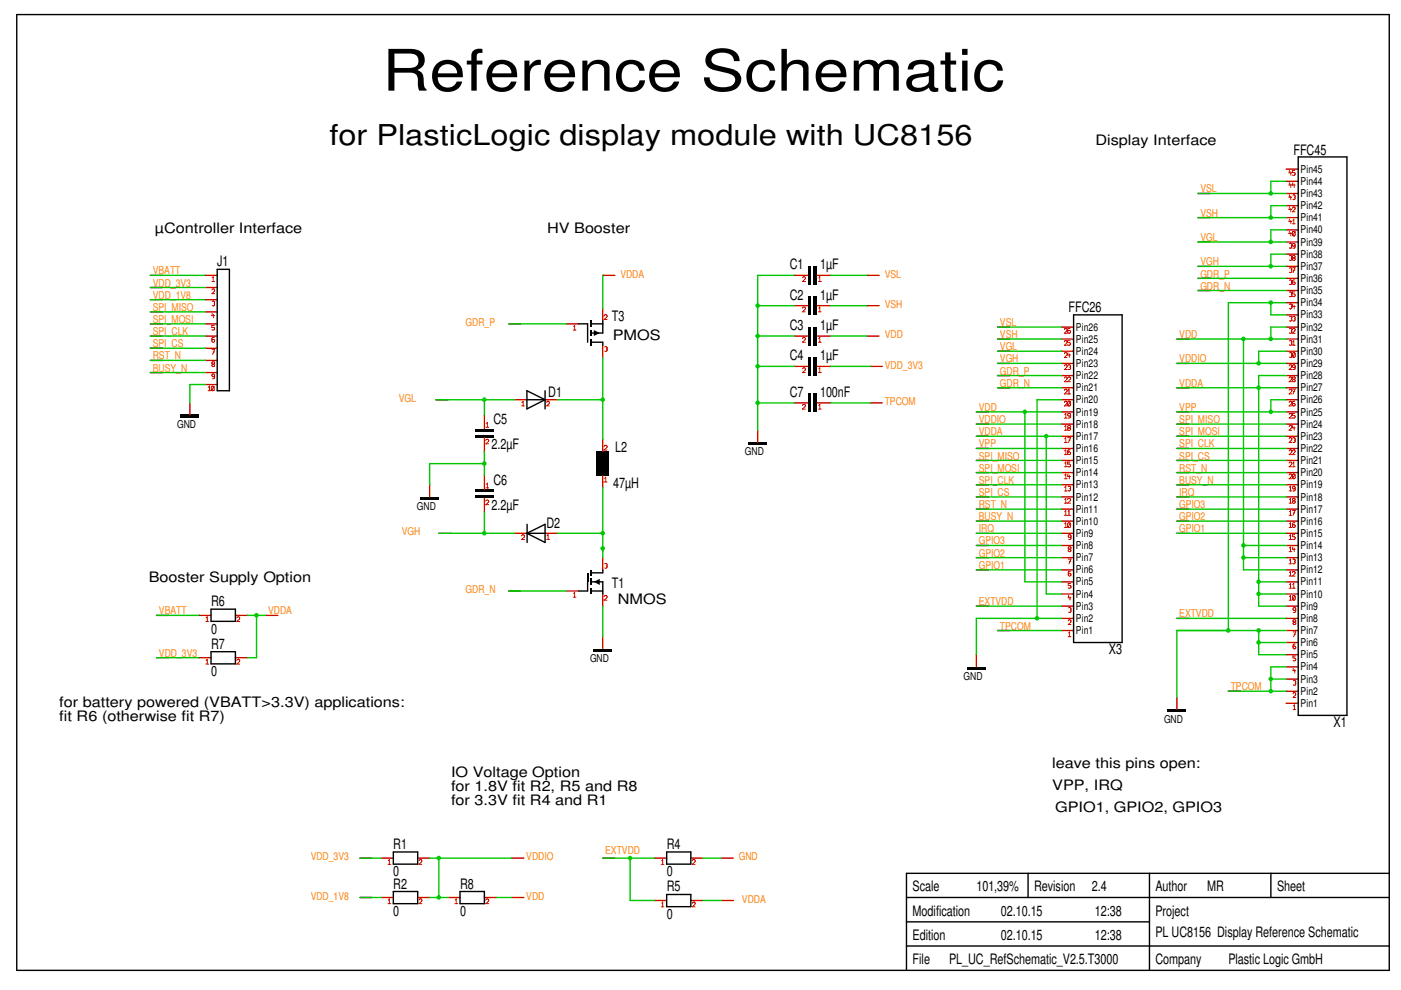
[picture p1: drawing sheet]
<svg xmlns="http://www.w3.org/2000/svg" width="297mm" height="210mm" viewBox="0 0 297 210" stroke-linecap="round" stroke-linejoin="round" font-family="sans-serif">
<path d="M275.2 33.3h10.4v118.4h-10.4zM127.8 68.7v1.9M227.6 66.8h10.3v69.4h-10.3z" fill="none" stroke="#000001" stroke-width=".3"/>
<g fill="none" stroke="#c80000" stroke-width=".3">
<path d="M272.7 35.9h2.5M272.7 38.4h2.5M272.7 41h2.5M272.7 43.6h2.5M272.7 46.1h2.5M272.7 48.7h2.5M272.7 51.3h2.5M272.7 53.9h2.5M272.7 56.5h2.5M272.7 59h2.5M225 69.3h2.6M225 71.9h2.6"/>
<path d="M225 74.5h2.6M225 77h2.6M225 79.6h2.6M272.7 69.3h2.5M272.7 71.9h2.5M272.7 74.5h2.5M272.7 77h2.5M272.7 79.6h2.5M272.7 61.6h2.5M272.7 64.2h2.5M272.7 66.8h2.5M184.5 85.4h2.6"/>
<path d="M225 82.2h2.6M225 84.8h2.6M225 87.3h2.6M225 89.9h2.6M225 92.5h2.6M225 95.1h2.6M225 97.6h2.6M272.7 82.2h2.5M272.7 84.8h2.5M272.7 87.3h2.5M272.7 89.9h2.5M272.7 92.5h2.5"/>
<path d="M272.7 95.1h2.5M272.7 97.6h2.5M225 100.2h2.6M225 102.8h2.6M225 105.4h2.6M225 107.9h2.6M225 110.5h2.6M225 113.1h2.6M225 115.7h2.6M225 118.2h2.6M272.7 100.2h2.5M272.7 102.8h2.5"/>
<path d="M272.7 105.4h2.5M272.7 107.9h2.5M272.7 110.5h2.5M272.7 113.1h2.5M272.7 115.7h2.5M272.7 118.2h2.5M225 120.8h2.6M225 123.4h2.6M225 125.9h2.6M225 128.5h2.6M225 131.1h2.6M225 133.7h2.6"/>
<path d="M272.7 120.8h2.5M272.7 123.4h2.5M272.7 125.9h2.5M272.7 128.5h2.5M272.7 131.1h2.5M272.7 133.7h2.5M272.7 136.2h2.5M272.7 138.8h2.5M272.7 141.4h2.5M272.7 144h2.5M272.7 146.6h2.5M272.7 149.1h2.5"/>
</g>
<g fill="none" stroke="#c80000" stroke-width=".21">
<path d="M273.4 36.2l-.1 .5h.6M273.4 38.7l-.1 .5h.6M273.7 36.4v.8M273.7 39v.8M274.1 38.7l-.1 .5h.6M274.4 39v.8M274.5 36.2h-.5v.4h.4l.2 .2-.2 .4-.4-.1M273.4 41.3l-.1 .5h.6M273.4 43.9l-.1 .5h.6M273.4 46.5l-.1 .5h.6M273.4 49l-.1 .5h.6M273.4 51.7h.5v.4"/>
<path d="M273.4 54.3h.5v.4M273.4 56.9h.5v.4M273.4 59.4h.5v.5M273.7 41.6v.7M273.7 44.2v.7M273.7 46.7v.8M273.7 49.3v.7M273.8 52.1h.1M273.8 54.7h.1M273.8 57.3h.1M273.8 59.9h.1M273.9 52.1v.4h-.5"/>
<path d="M273.9 54.7v.4h-.5M273.9 57.3v.4h-.5M273.9 59.9v.1M274 44.2l.2-.3 .3 .1v.4l-.5 .5h.6M274 47.5h.6M274 56.8h.6l-.5 1M274.1 41.4h.4v.4M274.1 46.7l.2-.2v1M274.1 54.2h.4l.1 .3-.6 .4v.1l.1 .2h.4l.1-.3-.6-.4zM274.2 57.3h.3M274.5 41.8h.1M274.5 41.8v.4h-.4"/>
<path d="M274.5 49.1v.9h-.4M274.5 49.1h-.4v.9M274.5 59.4h-.4l-.1 .7M274.5 49.1l-.4 .9M274.6 51.9l-.4 .3-.2-.3 .1-.2 .3-.1 .2 .3-.1 .6-.4 .1M225.7 69.9l.2-.3 .3 .1v.4l-.5 .6h.6M225.7 72.5l.2-.3 .3 .1v.4l-.5 .5h.6M225.7 75l.2-.2h.3v.5l-.5 .5h.6M225.7 77.6l.2-.3 .3 .1v.5l-.5 .5h.6M226.4 77.4a.32 .32 0 0 1 .4 0 .32 .32 0 0 1 .2 .3l-.1 .2M226.4 74.8v.5h.6M226.7 75v.8"/>
<path d="M226.8 77.9h.1M226.9 69.6l-.5 .1v.7a.32 .32 0 0 0 .3 .3 .32 .32 0 0 0 .3-.4 .32 .32 0 0 0-.3-.2 .32 .32 0 0 0-.3 .2M226.9 72.2h-.5v.4l.5 .1 .1 .3a.41 .41 0 0 1-.6 .1M226.9 77.9l.1 .2a.33 .33 0 0 1-.6 .2M273.3 77.6l.2-.3 .4 .1v.5l-.6 .5h.6M273.4 69.7h.5v.4M273.4 72.3h.5v.4M273.4 74.8h.5v.5M273.4 62h.5v.4M273.4 64.6h.5v.4M273.4 67.1h.5v.5M273.8 75.3h.1"/>
<path d="M273.8 62.4h.1M273.8 65h.1M273.8 67.6h.1M273.8 70.1h.1M273.8 72.7h.1M273.9 70.1v.5h-.5M273.9 72.7v.4h-.5M273.9 75.3v.4h-.5M273.9 62.4v.4h-.5M273.9 65v.4h-.5M273.9 67.6v.4h-.5M273.9 60v.1"/>
<path d="M273.9 60.1l-.2 .2-.3-.1M274 69.9l.2-.3 .3 .1v.4l-.5 .6h.6M274 73.2h.6M274 60.1l.2 .2 .4-.2M274 60l.2-.2 .4 .2M274.1 67.1h.4v.5M274.1 72.5l.2-.3v1M274.1 64.5l-.1 .5h.6M274.1 79.9h.4l.1 .4-.6 .3v.2l.1 .1h.4l.1-.3-.6-.3zM274.4 64.7v.8M274.5 67.6h.1M274.5 74.8v.9h-.4"/>
<path d="M274.5 74.8h-.4v.9M274.5 61.9h-.5v.4h.4l.2 .3-.2 .3-.4-.1M274.5 67.6v.4h-.4M274.5 74.8l-.4 .9M274.6 77.7l-.4 .2-.2-.2 .1-.3 .3-.1 .2 .3-.1 .7-.4 .1M274.6 60v.1M225.7 80.2l.2-.3 .3 .1v.4l-.5 .5h.6M225.7 82.8l.2-.3 .3 .1v.4l-.5 .5h.6M225.7 85.3l.2-.2 .3 .1v.4l-.5 .5h.6M225.7 88.6h.6M225.7 91.2h.6M225.7 93.8h.6"/>
<path d="M225.7 96.4h.6M225.7 99h.6M225.7 87.9l.3-.3v1M225.7 90.5l.3-.3v1M225.7 93l.3-.2v1M225.7 95.6l.3-.2v1M225.7 98.2l.3-.2v1M226.4 80.2a.32 .32 0 0 1 .3-.3 .32 .32 0 0 1 .3 .4l-.6 .6h.6M226.4 83.5h.6M226.4 92.8h.6l-.5 1M226.4 82.8l.2-.3v1M226.5 90.2h.3l.2 .4-.6 .3v.2l.4 .1 .2-.3-.6-.3z"/>
<path d="M226.6 93.3h.3M226.9 85.2a.33 .33 0 0 0-.5 .1v.7M226.9 95.4l-.5 .1v.6a.32 .32 0 0 0 .3 .3 .32 .32 0 0 0 .3-.3 .32 .32 0 0 0-.3-.3 .32 .32 0 0 0-.3 .3M226.9 98h-.5v.4l.5 .1 .1 .2a.39 .39 0 0 1-.6 .2M226.9 85.2v.8h-.5M226.9 85.2l-.5 .8M227 88a.32 .32 0 0 1-.4 .2 .32 .32 0 0 1-.2-.3 .32 .32 0 0 1 .3-.3 .32 .32 0 0 1 .3 .3l-.1 .7h-.5M273.3 80.2l.2-.3 .4 .1v.4l-.6 .5h.6M273.3 82.8l.2-.3 .4 .1v.4l-.6 .5h.6M273.3 85.3l.2-.2 .4 .1v.4l-.6 .5h.6M273.3 87.9l.2-.3 .4 .1v.4l-.6 .5h.6M273.3 90.5l.2-.3 .4 .1v.4l-.6 .5h.6"/>
<path d="M273.3 93l.2-.2 .4 .1v.4l-.6 .5h.6M273.3 95.6l.2-.2 .4 .1v.4l-.6 .5h.6M273.3 98.2l.2-.2h.4v.5l-.6 .5h.6M274 82.5h.6l-.5 1M274 95.6l.2-.2 .3 .1v.4l-.5 .5h.6M274 99h.6M274.1 92.9h.4v.4M274.1 98.2l.2-.2v1M274.1 90.2l-.1 .5h.6M274.2 83h.3M274.4 90.5v.7M274.5 93.3h.1"/>
<path d="M274.5 85.1h-.3l-.2 .2 .1 .7h.4l.1-.2-.2-.3-.4 .3M274.5 87.6h-.5v.5h.4l.2 .2-.2 .3h-.4M274.5 93.3v.4h-.4M225.7 101.5h.6M225.7 104.1h.6M225.7 106.7h.6M225.7 109.3h.6M225.7 111.8h.6M225.7 100.8l.3-.3v1M225.7 103.3l.3-.2v1M225.7 105.9l.3-.2v1M225.7 108.5l.3-.3v1.1"/>
<path d="M225.7 111.1l.3-.3v1M226.4 105.9a.32 .32 0 0 1 .3-.2 .32 .32 0 0 1 .3 .3l-.6 .7h.6M226.4 109.3h.6M226.4 103.2a.32 .32 0 0 1 .4-.1 .32 .32 0 0 1 .2 .3l-.1 .2M226.4 108.5l.2-.3v1.1M226.4 100.5v.5h.6M226.5 118.5h.6l-.5 1M226.6 116l-.1 .3 .6 .3-.2 .4-.4-.2v-.2l.6-.3-.2-.3zM226.7 119h.3M226.7 100.8v.7M226.8 103.6h.1M226.9 110.9a.33 .33 0 0 0-.5 .2v.7"/>
<path d="M226.9 103.6l.1 .2a.33 .33 0 0 1-.6 .2M226.9 110.9l.1 .7a.33 .33 0 0 1-.6 .2M226.9 110.9l-.5 .9M227.1 113.7l-.1 .2-.3 .1-.2-.3 .1-.2 .3-.1 .2 .2-.1 .7-.4 .1M273.3 100.8l.2-.3 .4 .1v.4l-.6 .5h.6M273.3 104.1h.6M273.3 106.7h.6M273.3 109.3h.6M273.3 111.8h.6M273.3 114.4h.6M273.3 117h.6M273.3 119.5h.6"/>
<path d="M273.4 103.3l.2-.2v1M273.4 105.9l.2-.2v1M273.4 108.5l.2-.3v1.1M273.4 111.1l.2-.3v1M273.4 113.6l.2-.2v1M273.4 116.2l.2-.2v1M273.4 118.8l.2-.3v1M274 108.2h.6l-.5 1.1M274.1 118.6h.4v.4M274.1 116l-.1 .5h.6M274.1 105.7l-.1 .3 .6 .3-.1 .4h-.4l-.1-.2v-.2l.6-.3-.1-.3zM274.2 108.8h.3"/>
<path d="M274.4 116.2v.8M274.5 119h.1M274.5 100.6v.8h-.4M274.5 110.8h-.3l-.2 .3 .1 .7h.4l.1-.3-.2-.2-.4 .2M274.5 113.4h-.5v.4h.4l.2 .2-.2 .4-.4-.1M274.5 119v.5h-.4M274.5 100.6h-.4v.8M274.5 100.6l-.4 .8M274.6 103.4l-.4 .3-.2-.3 .1-.2 .3-.1 .2 .2-.1 .7-.4 .1M226.5 131.7l.2-.3 .3 .1v.4l-.5 .5h.6M226.5 135h.6M226.6 134.2l.2-.2v1"/>
<path d="M226.6 128.9h.4v.4M226.6 126.2l-.1 .5h.6M226.9 126.5v.8M226.9 129.3h.1M227 121.1h-.3l-.2 .3 .1 .6h.4v-.4l-.1-.1-.4 .3M227 123.7h-.5v.4l.5 .1v.4h-.5M227 129.3v.5h-.4M273.3 122.1h.6M273.3 124.7h.6M273.3 127.3h.6M273.4 121.4l.2-.3v1M273.4 124l.2-.3v1"/>
<path d="M273.4 126.5l.2-.3v1.1M274 121.4l.2-.3 .3 .1v.4l-.5 .5h.6M274 124.7h.6M274.1 124l.2-.3v1M274.1 134h.6l-.4 1M274.3 131.4l.4 .2v.1l-.6 .4 .2 .3h.3l.1-.3-.6-.4zM274.4 134.5h.3M274.5 126.3v.9h-.4M274.5 126.3h-.4v.9M274.5 126.3l-.4 .9M274.7 136.6h-.3l-.3 .2 .1 .7h.5v-.3l-.2-.2-.3 .1-.1 .1M274.7 139.1h-.6v.4h.4l.2 .3-.2 .3-.4-.1"/>
<path d="M274.7 129.2l-.3 .2-.2-.1v-.4l.3-.1 .2 .3v.7h-.5M274.1 147.1l.3-.2h.3v.5l-.6 .5h.6M274.1 150.5h.6M274.2 144.4h.5v.4M274.2 141.7l-.1 .5h.6M274.2 149.7l.2-.3v1.1M274.5 141.9v.8M274.6 144.8h.1M274.7 144.8v.4h-.5"/>
</g>
<g fill="#000001">
<path d="M171.3 83.5h.6v3.8h-.6z" fill-rule="evenodd"/>
<path d="M172.5 83.5h.7v3.8h-.7z" fill-rule="evenodd"/>
</g>
<g fill="none" stroke="#c80000" stroke-width=".3">
<path d="M254 59h2.6M254 56.5h2.6M254 51.3h2.6M254 46.1h2.6M254 41h2.6M249.5 77h2.6M249.5 71.9h2.6M254 61.6h2.6M168.4 85.4h2.9M173.2 85.4h2.9M207 92.5h2.6M207 89.9h2.6"/>
<path d="M249.5 92.5h2.6M249.5 89.9h2.6M249.5 82.2h2.6M249.5 97.6h2.6M249.5 95.1h2.6M249.5 87.3h2.6M249.5 113.1h2.6M249.5 110.5h2.6M249.5 107.9h2.6M249.5 105.4h2.6M249.5 102.8h2.6M249.5 100.2h2.6"/>
<path d="M249.5 131.1h2.6M260.4 146.6h2.6"/>
</g>
<path d="M170.1 86a.32 .32 0 0 1 .4-.3 .32 .32 0 0 1 .3 .4l-.7 .6h.7M173.5 86.7h.6M173.6 86l.2-.3v1" fill="none" stroke="#c80000" stroke-width=".21"/>
<path d="M247.6 150.4h3.8v.6h-3.8z" fill-rule="evenodd" fill="#000001"/>
<g fill="none" stroke="#c80000" stroke-width=".3">
<path d="M211.5 79.6h2.6M211.5 77h2.6M211.5 74.5h2.6M211.5 71.9h2.6M211.5 69.3h2.6M207 97.6h2.6M207 95.1h2.6M207 87.3h2.6M211.5 82.2h2.6M207 118.2h2.6M207 115.7h2.6M207 113.1h2.6"/>
<path d="M207 110.5h2.6M207 107.9h2.6M207 105.4h2.6M207 102.8h2.6M207 100.2h2.6M207 120.8h2.6M207 128.5h2.6M211.5 133.7h2.6M249.5 147.8v2.6"/>
</g>
<path d="M205.1 141.4h3.9v.6h-3.9z" fill-rule="evenodd" fill="#000001"/>
<path d="M120.1 68.7h2.6M127.8 65.4v2.6M127.8 73.2v2.6M207 138.8v2.6" fill="none" stroke="#c80000" stroke-width=".3"/>
<path d="M121.5 70h.6M121.6 69.3l.2-.3v1M128.1 67a.32 .32 0 0 1 .4-.3 .32 .32 0 0 1 .2 .4l-.6 .6h.6M128.2 73.6a.32 .32 0 0 1 .3-.1 .32 .32 0 0 1 .2 .3l-.1 .2M128.6 74h.1M128.6 74l.1 .3a.33 .33 0 0 1-.5 .1" fill="none" stroke="#c80000" stroke-width=".21"/>
<g fill="#000001">
<path d="M125.1 71.9h.3v1.3h-.3z" fill-rule="evenodd"/>
<path d="M125.1 70h.3v1.2h-.3z" fill-rule="evenodd"/>
<path d="M125.1 68h.3v1.3h-.3z" fill-rule="evenodd"/>
</g>
<path d="M122.7 68.7h1.9v3.9M125.2 72.6h2.6v.6M125.2 70.6h2.6M127.8 68v.7h-2.6" fill="none" stroke="#000001" stroke-width=".3"/>
<g fill="#000001">
<path d="M125.9 70l1.3 .6-1.3 .6z"/>
<path d="M126.5 95.7h2.6v5.1h-2.6z" fill-rule="evenodd"/>
</g>
<g fill="none" stroke="#c80000" stroke-width=".3">
<path d="M31.9 58.4h2.6M127.8 58.4h2.6M31.9 63.5h2.6M184.5 77.7h2.6M127.8 93.1v2.6M127.8 100.8v2.6M127.8 118.2v2.6M33.2 139.4h2.5M33.2 130.5h2.5M42.2 139.4h2.5M42.2 130.5h2.5M49.9 139.4h2.6"/>
<path d="M49.9 130.5h2.6M56.3 130.5h2.6M120.1 125.3h2.6M127.8 125.9v2.6M76.3 181.9h2.6M76.3 190.3h2.6M80.8 190.3h2.6M88.6 190.3h2.5M95 190.3h2.5M102.7 190.3h2.6M108.5 190.3h2.6M127.8 181.9h2.6"/>
<path d="M138.8 181.9h2.5M138.8 190.9h2.5M146.5 181.9h2.6M146.5 190.9h2.6M152.9 181.9h2.6M152.9 190.9h2.6"/>
</g>
<g fill="none" stroke="#c80000" stroke-width=".21">
<path d="M128.1 94.7a.32 .32 0 0 1 .4-.3 .32 .32 0 0 1 .2 .3l-.6 .7h.6M128.1 102.2h.6M128.2 101.4l.2-.2v1M128.2 119.5a.32 .32 0 0 1 .3 0 .32 .32 0 0 1 .2 .3l-.1 .2M128.6 120h.1M128.6 120l.1 .2a.33 .33 0 0 1-.5 .2M43.6 131.8h.6M43.7 131l.2-.2v1M50.2 131a.32 .32 0 0 1 .4-.2 .32 .32 0 0 1 .2 .3l-.6 .7h.6M121.5 126.6h.6M121.6 125.9l.2-.3v1M128.1 126.5a.32 .32 0 0 1 .4-.3 .32 .32 0 0 1 .2 .4l-.6 .7h.6"/>
<path d="M43.6 140.8h.6M43.7 140l.2-.2v1M50.2 140a.32 .32 0 0 1 .4-.2 .32 .32 0 0 1 .2 .3l-.6 .7h.6M82.3 191.6h.6M82.3 190.8l.2-.2v1M88.9 190.8l.2-.2 .3 .1v.4l-.5 .5h.5M96.4 191.6h.6M96.5 190.8l.2-.2v1M103 190.8a.32 .32 0 0 1 .4-.2 .32 .32 0 0 1 .2 .3l-.6 .7h.6M140.2 192.3h.6M140.2 183.3h.6M140.3 182.5l.2-.3v1.1"/>
<path d="M140.3 191.5l.2-.2v1M146.8 191.5l.2-.2h.3v.5l-.5 .5h.6M146.8 182.5l.2-.3 .3 .1v.5l-.5 .5h.6"/>
</g>
<path d="M44.7 138.2h5.2v2.6h-5.2zM44.7 129.2h5.2v2.5h-5.2zM83.4 189h5.2v2.6h-5.2zM97.5 189h5.2v2.6h-5.2zM141.3 189.7h5.2v2.5h-5.2zM141.3 180.6h5.2v2.6h-5.2z" fill="none" stroke="#000001" stroke-width=".3"/>
<g fill="#000001">
<path d="M125.9 123.4l1.3-.7v1.3z"/>
<path d="M124.5 121.5h.3v1.9h-.3z" fill-rule="evenodd"/>
</g>
<path d="M125.2 123.4h2.6" fill="none" stroke="#000001" stroke-width=".3"/>
<g fill="#000001">
<path d="M125.1 124.7h.3v1.2h-.3z" fill-rule="evenodd"/>
<path d="M125.1 122.7h.3v1.3h-.3z" fill-rule="evenodd"/>
<path d="M125.1 120.8h.3v1.3h-.3z" fill-rule="evenodd"/>
</g>
<path d="M3.6 3.1h291v202.6h-291zM124.6 123.4v1.9h-1.9M125.2 125.3h2.6M127.8 120.8v.7h-2.6M127.8 123.4v2.5M192.2 195.5h51.5M192.2 190.3h102.4M218 185.2v5.1M243.7 185.2v20.5M269.4 185.2v5.1M294.6 185.2h-102.4v20.5M192.2 200.6h102.4" fill="none" stroke="#000001" stroke-width=".3"/>
<path d="M31.9 79h2.6M31.9 76.4h2.6M31.9 73.8h2.6M31.9 71.2h2.6M31.9 68.7h2.6M31.9 66.1h2.6M31.9 61h2.6" fill="none" stroke="#c80000" stroke-width=".3"/>
<path d="M38.3 88h3.9v.6h-3.9z" fill-rule="evenodd" fill="#000001"/>
<path d="M43.5 58.4h2.6M43.5 79h2.6M43.5 76.4h2.6M43.5 73.8h2.6M43.5 71.2h2.6M43.5 68.7h2.6M43.5 66.1h2.6M43.5 63.5h2.6M43.5 61h2.6M40.3 85.4v2.6M43.5 81.5h2.6" fill="none" stroke="#c80000" stroke-width=".3"/>
<g fill="none" stroke="#c80000" stroke-width=".21">
<path d="M44.9 59.7h.6M45 58.9l.2-.2v1M44.9 61.5a.33 .33 0 0 1 .6-.2v.5l-.6 .5h.6M44.9 76.9l.2-.2h.3l.1 .2v.1l-.6 .4 .2 .3h.3l.1-.3-.6-.4zM44.9 74.1h.6l-.4 1M45 63.9h.5v.4M45 66.4l-.1 .5h.6M45.2 74.6h.3M45.3 66.7v.7M45.4 64.3h.1M45.5 64.3v.5h-.5M45.5 69h-.6v.4l.6 .1v.4h-.6"/>
<path d="M45.5 71.5l-.5 .1-.1 .7a.33 .33 0 0 0 .6 .2v-.4a.33 .33 0 0 0-.6 .1M45.5 79.6v.2a.32 .32 0 0 1-.4 .1 .32 .32 0 0 1-.2-.4 .33 .33 0 0 1 .6-.1v.8l-.5 .1M44.1 82.8h.6M44.2 82.1l.2-.2v.9M45.3 82v.8h-.4M45.3 82a.33 .33 0 0 0-.5 .1l.1 .7M45.3 82l-.4 .8"/>
</g>
<path d="M46.1 57.1h2.5v25.7h-2.5z" fill="none" stroke="#000001" stroke-width=".3"/>
<path d="M125.9 137.5h3.8v.7h-3.8z" fill-rule="evenodd" fill="#000001"/>
<path d="M92.4 84.8h2.6M93 113.1h2.6M127.8 135v2.5" fill="none" stroke="#c80000" stroke-width=".3"/>
<path d="M89.2 105.4h3.8v.6h-3.8z" fill-rule="evenodd" fill="#000001"/>
<path d="M91.1 102.8v2.6" fill="none" stroke="#c80000" stroke-width=".3"/>
<g fill="#000001">
<path d="M100.8 105h3.8v.7h-3.8z" fill-rule="evenodd"/>
<path d="M100.8 103.8h3.8v.6h-3.8z" fill-rule="evenodd"/>
</g>
<path d="M102.7 100.8v3M102.7 105.7v2.9" fill="none" stroke="#c80000" stroke-width=".3"/>
<path d="M103 106.3a.32 .32 0 0 1 .4-.3 .32 .32 0 0 1 .2 .3l-.6 .7h.6M103 103.5h.6M103.1 102.7l.2-.3v1.1" fill="none" stroke="#c80000" stroke-width=".21"/>
<g fill="#000001">
<path d="M100.8 92.2h3.8v.6h-3.8z" fill-rule="evenodd"/>
<path d="M100.8 90.9h3.8v.6h-3.8z" fill-rule="evenodd"/>
</g>
<path d="M107.9 68.7h2.5M102.7 88v2.9M102.7 92.8v2.9M109.1 84.8h2.6M115.6 84.8h2.5M109.1 113.1h2.6M115.6 113.1h2.5M107.9 125.3h2.5M80.8 181.9h2.6M88.6 181.9h2.5M108.5 181.9h2.6" fill="none" stroke="#c80000" stroke-width=".3"/>
<path d="M103 93.4a.32 .32 0 0 1 .4-.3 .32 .32 0 0 1 .2 .4l-.6 .6h.6M103 90.6h.6M103.1 89.8l.2-.2v1M110.6 86.1h.6M110.7 85.3l.2-.2v1M115.9 85.3v-.1a.32 .32 0 0 1 .4-.1 .32 .32 0 0 1 .2 .3l-.6 .7h.6M110.6 113.6a.32 .32 0 0 1 .3-.2 .32 .32 0 0 1 .3 .3l-.6 .7h.6M115.9 114.4h.6M115.9 113.6l.3-.2v1M82.3 183.3h.6M82.3 182.5l.2-.3v1.1M88.9 182.5l.2-.3 .3 .1v.5l-.5 .5h.5" fill="none" stroke="#c80000" stroke-width=".21"/>
<path d="M111.7 82.8l3.9 2-3.9 1.9zM111.7 84.8h3.9M115.6 82.8v3.9M111.7 113.1l3.9-1.9v3.8zM111.7 113.1h3.9M111.8 111.2v3.8M83.4 180.6h5.2v2.6h-5.2z" fill="none" stroke="#000001" stroke-width=".3"/>
<g fill="#000001">
<path d="M171.3 75.8h.6v3.8h-.6z" fill-rule="evenodd"/>
<path d="M172.5 75.8h.7v3.8h-.7z" fill-rule="evenodd"/>
</g>
<path d="M183.8 58.4h2.6M168.4 77.7h2.9M173.2 77.7h2.9M183.8 71.2h2.6M183.8 64.8h2.6" fill="none" stroke="#c80000" stroke-width=".3"/>
<path d="M170.1 78.2a.32 .32 0 0 1 .4-.2 .32 .32 0 0 1 .3 .3l-.7 .7h.7M173.5 79h.6M173.6 78.2l.2-.2v1" fill="none" stroke="#c80000" stroke-width=".21"/>
<path d="M158.7 93.8h3.9v.6h-3.9z" fill-rule="evenodd" fill="#000001"/>
<path d="M160.7 91.2v2.6" fill="none" stroke="#c80000" stroke-width=".3"/>
<g fill="#000001">
<path d="M171.3 69.3h.6v3.9h-.6z" fill-rule="evenodd"/>
<path d="M172.5 69.3h.7v3.9h-.7z" fill-rule="evenodd"/>
</g>
<path d="M168.4 71.2h2.9M173.2 71.2h2.9" fill="none" stroke="#c80000" stroke-width=".3"/>
<path d="M170.1 71.8a.32 .32 0 0 1 .4-.3 .32 .32 0 0 1 .3 .4l-.7 .7h.7M173.5 72.6h.6M173.6 71.8l.2-.3v1.1" fill="none" stroke="#c80000" stroke-width=".21"/>
<g fill="#000001">
<path d="M171.3 62.9h.6v3.9h-.6z" fill-rule="evenodd"/>
<path d="M172.5 62.9h.7v3.9h-.7z" fill-rule="evenodd"/>
</g>
<path d="M168.4 64.8h2.9M173.2 64.8h2.9" fill="none" stroke="#c80000" stroke-width=".3"/>
<path d="M170.1 65.4a.32 .32 0 0 1 .4-.3 .32 .32 0 0 1 .3 .3l-.7 .7h.7M173.5 66.1h.6M173.6 65.4l.2-.3v1" fill="none" stroke="#c80000" stroke-width=".21"/>
<g fill="#000001">
<path d="M171.3 56.5h.6v3.8h-.6z" fill-rule="evenodd"/>
<path d="M172.5 56.5h.7v3.8h-.7z" fill-rule="evenodd"/>
</g>
<path d="M168.4 58.4h2.9M173.2 58.4h2.9" fill="none" stroke="#c80000" stroke-width=".3"/>
<path d="M170.1 58.9a.32 .32 0 0 1 .4-.2 .32 .32 0 0 1 .3 .3l-.7 .7h.7M173.5 59.7h.6M173.6 58.9l.2-.2v1" fill="none" stroke="#c80000" stroke-width=".21"/>
<path d="M31.9 58.4h11.6M33.2 130.5h9M207 128.5h18M249.5 131.1h23.2" fill="none" stroke="#00c800" stroke-width=".3"/>
<circle cx="133.6" cy="181.9" r=".49" fill="#00c800"/>
<path d="M31.9 63.5h11.6M31.9 61h11.6M176.1 77.7h8.4M33.2 139.4h9M76.3 181.9h4.5M76.3 190.3h4.5M127.8 181.9h11M133.6 181.9v9h5.2" fill="none" stroke="#00c800" stroke-width=".3"/>
<circle cx="127.8" cy="116.3" r=".49" fill="#00c800"/>
<path d="M127.8 103.4v9.7M127.8 116.3v1.9" fill="none" stroke="#00c800" stroke-width=".3"/>
<circle cx="127.8" cy="113.1" r=".49" fill="#00c800"/>
<path d="M118.1 113.1h9.7v3.2" fill="none" stroke="#00c800" stroke-width=".3"/>
<circle cx="127.8" cy="84.7" r=".49" fill="#00c800"/>
<path d="M127.8 75.8v17.3M118.1 84.8h9.7M176.1 85.4h8.4" fill="none" stroke="#00c800" stroke-width=".3"/>
<circle cx="269.4" cy="144" r=".49" fill="#00c800"/>
<path d="M272.7 144h-3.3v2.6" fill="none" stroke="#00c800" stroke-width=".3"/>
<circle cx="269.4" cy="146.5" r=".49" fill="#00c800"/>
<g fill="none" stroke="#00c800" stroke-width=".3">
<path d="M31.9 79h11.6M31.9 76.4h11.6M31.9 73.8h11.6M31.9 71.2h11.6M31.9 68.7h11.6M249.5 97.6h23.2M249.5 95.1h23.2M249.5 92.5h23.2M207 113.1h18M207 110.5h18M207 118.2h18M207 107.9h18"/>
<path d="M207 115.7h18M207 105.4h18M207 102.8h18M207 100.2h18M249.5 113.1h23.2M249.5 110.5h23.2M249.5 107.9h23.2M249.5 105.4h23.2M249.5 102.8h23.2M249.5 100.2h23.2M207 120.8h18M211.5 133.7h13.5"/>
<path d="M260.4 146.6h12.3M272.7 141.4h-3.3v2.6"/>
</g>
<circle cx="269.4" cy="87.3" r=".49" fill="#00c800"/>
<path d="M31.9 66.1h11.6M207 95.1h18M207 97.6h18M249.5 87.3h23.2M249.5 89.9h23.2M272.7 84.8h-3.3v2.5M221.8 125.9h3.2" fill="none" stroke="#00c800" stroke-width=".3"/>
<circle cx="221.8" cy="92.5" r=".49" fill="#00c800"/>
<path d="M225 92.5h-3.2v33.4" fill="none" stroke="#00c800" stroke-width=".3"/>
<circle cx="266.8" cy="123.3" r=".49" fill="#00c800"/>
<path d="M272.7 123.4h-5.8v2.5h5.8" fill="none" stroke="#00c800" stroke-width=".3"/>
<circle cx="266.8" cy="125.9" r=".49" fill="#00c800"/>
<path d="M272.7 79.6h-5.8v43.8M207 92.5h14.8M266.9 82.2h5.8M266.9 125.9v2.6h5.8" fill="none" stroke="#00c800" stroke-width=".3"/>
<circle cx="266.8" cy="82.2" r=".49" fill="#00c800"/>
<path d="M249.5 82.2h17.4M52.5 130.5h1.9v8.9h-1.9M149.1 190.9h3.8" fill="none" stroke="#00c800" stroke-width=".3"/>
<circle cx="54.4" cy="130.5" r=".49" fill="#00c800"/>
<path d="M127.8 58.4v7M272.7 74.5h-5.8v2.5h5.8M207 89.9h18M54.4 130.5h1.9" fill="none" stroke="#00c800" stroke-width=".3"/>
<circle cx="266.8" cy="77" r=".49" fill="#00c800"/>
<path d="M249.5 77h17.4" fill="none" stroke="#00c800" stroke-width=".3"/>
<circle cx="93" cy="190.3" r=".49" fill="#00c800"/>
<path d="M93 190.3h2" fill="none" stroke="#00c800" stroke-width=".3"/>
<circle cx="93" cy="181.9" r=".49" fill="#00c800"/>
<path d="M91.1 181.9h17.4M93 181.9v8.4h-1.9" fill="none" stroke="#00c800" stroke-width=".3"/>
<circle cx="263.6" cy="115.6" r=".49" fill="#00c800"/>
<path d="M272.7 118.2h-9.1v2.6h9.1" fill="none" stroke="#00c800" stroke-width=".3"/>
<circle cx="263.6" cy="118.2" r=".49" fill="#00c800"/>
<path d="M272.7 115.7h-9.1v2.5" fill="none" stroke="#00c800" stroke-width=".3"/>
<circle cx="263.6" cy="71.9" r=".49" fill="#00c800"/>
<path d="M269.4 71.9h-5.8v43.8M269.4 69.3h3.3" fill="none" stroke="#00c800" stroke-width=".3"/>
<circle cx="269.4" cy="71.9" r=".49" fill="#00c800"/>
<path d="M249.5 71.9h14.1M269.4 69.3v2.6h3.3" fill="none" stroke="#00c800" stroke-width=".3"/>
<circle cx="217.3" cy="87.3" r=".49" fill="#00c800"/>
<path d="M176.1 71.2h7.7M207 87.3h18M217.3 87.3v36.1h7.7M105.3 190.3h3.2" fill="none" stroke="#00c800" stroke-width=".3"/>
<circle cx="160.6" cy="85.4" r=".49" fill="#00c800"/>
<path d="M168.4 85.4h-7.7v5.8M260.4 133.7h6.5" fill="none" stroke="#00c800" stroke-width=".3"/>
<g fill="#00c800">
<circle cx="260.4" cy="133.7" r=".49"/>
<circle cx="269.4" cy="64.2" r=".49"/>
</g>
<path d="M269.4 64.2v2.6h3.3M272.7 64.2h-12.3v69.5h-10.9" fill="none" stroke="#00c800" stroke-width=".3"/>
<circle cx="266.8" cy="133.7" r=".49" fill="#00c800"/>
<path d="M266.9 133.7h5.8" fill="none" stroke="#00c800" stroke-width=".3"/>
<circle cx="266.8" cy="136.2" r=".49" fill="#00c800"/>
<path d="M207 131.1v7.7M260.4 133.7h-10.9v14.1M266.9 133.7v5.1h5.8M266.9 136.2h5.8" fill="none" stroke="#00c800" stroke-width=".3"/>
<circle cx="219.9" cy="131.1" r=".49" fill="#00c800"/>
<path d="M43.5 81.5h-3.2v3.9M225 84.8h-5.1v46.3M127.8 128.5v6.5M207 131.1h18M149.1 181.9h3.8" fill="none" stroke="#00c800" stroke-width=".3"/>
<circle cx="102.7" cy="98.3" r=".49" fill="#00c800"/>
<path d="M102.7 95.7v5.1M102.7 98.3h-11.6v4.5" fill="none" stroke="#00c800" stroke-width=".3"/>
<circle cx="160.6" cy="77.7" r=".49" fill="#00c800"/>
<path d="M160.7 58.4h7.7M168.4 77.7h-7.7v7.7" fill="none" stroke="#00c800" stroke-width=".3"/>
<circle cx="160.6" cy="71.2" r=".49" fill="#00c800"/>
<path d="M168.4 71.2h-7.7v6.5" fill="none" stroke="#00c800" stroke-width=".3"/>
<circle cx="160.6" cy="64.8" r=".49" fill="#00c800"/>
<path d="M160.7 58.4v12.8M254 59h18.7M107.9 68.7h12.2M160.7 64.8h7.7M211.5 79.6h13.5M254 61.6h18.7M211.5 82.2h13.5M107.9 125.3h12.2" fill="none" stroke="#00c800" stroke-width=".3"/>
<circle cx="269.4" cy="56.5" r=".49" fill="#00c800"/>
<path d="M254 56.5h18.7M272.7 53.9h-3.3v2.6M211.5 77h13.5" fill="none" stroke="#00c800" stroke-width=".3"/>
<circle cx="102.7" cy="113.1" r=".49" fill="#00c800"/>
<path d="M93 113.1h16.1M102.7 108.6v4.5" fill="none" stroke="#00c800" stroke-width=".3"/>
<circle cx="269.4" cy="51.3" r=".49" fill="#00c800"/>
<path d="M254 51.3h18.7M272.7 48.7h-3.3v2.6M211.5 74.5h13.5" fill="none" stroke="#00c800" stroke-width=".3"/>
<circle cx="102.7" cy="84.7" r=".49" fill="#00c800"/>
<path d="M92.4 84.8h16.7M102.7 84.8v3.2" fill="none" stroke="#00c800" stroke-width=".3"/>
<circle cx="269.4" cy="46.1" r=".49" fill="#00c800"/>
<path d="M254 46.1h18.7M272.7 43.6h-3.3v2.5M176.1 64.8h7.7M211.5 71.9h13.5" fill="none" stroke="#00c800" stroke-width=".3"/>
<circle cx="269.4" cy="41" r=".49" fill="#00c800"/>
<path d="M272.7 38.4h-3.3v2.6M176.1 58.4h7.7M254 41h18.7M211.5 69.3h13.5" fill="none" stroke="#00c800" stroke-width=".3"/>
<text font-size="12.1" fill="#000001" x="81.1" y="19.2">Reference Schematic</text>
<text font-size="6.1" fill="#000001" x="69.8" y="30.7">for PlasticLogic display module with UC8156</text>
<g font-size="3" fill="#000001">
<text x="232.2" y="30.8">Display Interface</text>
<text x="274.2" y="32.8">FFC45</text>
<text x="32.8" y="49.5">µController Interface</text>
<text x="116" y="49.5">HV Booster</text>
<text x="46.1" y="56.5">J1</text>
<text x="167.4" y="57.1">C1</text>
<text x="173.9" y="57.1">1µF</text>
<text x="167.4" y="63.5">C2</text>
<text x="173.9" y="63.5">1µF</text>
<text x="129.7" y="68">T3</text>
<text x="167.4" y="70">C3</text>
<text x="173.9" y="70">1µF</text>
<text x="226.6" y="66.3">FFC26</text>
<text x="129.9" y="72">PMOS</text>
<text x="167.4" y="76.4">C4</text>
<text x="173.9" y="76.4">1µF</text>
<text x="116.2" y="84.1">D1</text>
<text x="167.4" y="84.1">C7</text>
<text x="173.9" y="84.1">100nF</text>
<text x="104.2" y="95.2">2.2µF</text>
<text x="104.6" y="90">C5</text>
<text x="130.4" y="95.8">L2</text>
<text x="104.6" y="102.9">C6</text>
<text x="130" y="103.5">47µH</text>
<text x="104.2" y="108">2.2µF</text>
<text x="115.9" y="111.9">D2</text>
<text x="31.5" y="123.5">Booster Supply Option</text>
<text x="129.7" y="124.7">T1</text>
<text x="44.7" y="128.5">R6</text>
<text x="131" y="128">NMOS</text>
<text x="44.7" y="137.5">R7</text>
<text x="44.7" y="134.3">0</text>
<text x="44.7" y="143.3">0</text>
<text x="235.1" y="138.8">X3</text>
<text x="12.6" y="149.9">for battery powered (VBATT&gt;3.3V) applications:</text>
<text x="12.6" y="152.9">fit R6 (otherwise fit R7)</text>
<text x="282.7" y="154.2">X1</text>
<text x="95.6" y="167.7">for 1.8V fit R2, R5 and R8</text>
<text x="95.6" y="164.7">IO Voltage Option</text>
<text x="223.1" y="167.5">VPP, IRQ</text>
<text x="223.1" y="162.7">leave this pins open:</text>
<text x="95.6" y="170.7">for 3.3V fit R4 and R1</text>
<text x="223.7" y="172.2">GPIO1, GPIO2, GPIO3</text>
<text x="83.4" y="185.8">0</text>
<text x="83.4" y="180">R1</text>
<text x="141.3" y="185.8">0</text>
<text x="141.3" y="180">R4</text>
<text x="83.4" y="188.4">R2</text>
<text x="97.5" y="188.4">R8</text>
<text x="141.3" y="189">R5</text>
<text x="193.5" y="189">Scale</text>
<text x="207" y="189">101,39%</text>
<text x="219.2" y="189">Revision</text>
<text x="231.5" y="189">2.4</text>
<text x="245" y="189">Author</text>
<text x="255.9" y="189">MR</text>
<text x="270.8" y="189">Sheet</text>
<text x="83.4" y="194.1">0</text>
<text x="97.5" y="194.1">0</text>
<text x="141.3" y="194.8">0</text>
<text x="193.5" y="194.1">Modification</text>
<text x="212.2" y="194.1">02.10.15</text>
<text x="232.1" y="194.1">12:38</text>
<text x="245" y="194.1">Project</text>
<text x="193.5" y="199.3">Edition</text>
<text x="212.2" y="199.3">02.10.15</text>
<text x="232.1" y="199.3">12:38</text>
<text x="245" y="198.7">PL UC8156 Display Reference Schematic</text>
<text x="193.5" y="204.5">File</text>
<text x="201.2" y="204.5">PL_UC_RefSchematic_V2.5.T3000</text>
<text x="245" y="204.5">Company</text>
<text x="260.4" y="204.5">Plastic Logic GmbH</text>
</g>
<g font-size="2.3" fill="#ff8000">
<text x="254.5" y="40.8">VSL</text>
<text x="254.5" y="46">VSH</text>
<text x="254.5" y="51.1">VGL</text>
<text x="32.4" y="58.2">VBATT</text>
<text x="131.5" y="58.8">VDDA</text>
<text x="187.6" y="58.8">VSL</text>
<text x="254.5" y="58.8">GDR_P</text>
<text x="254.5" y="56.3">VGH</text>
<text x="32.4" y="63.3">VDD_1V8</text>
<text x="32.4" y="65.9">SPI_MISO</text>
<text x="32.4" y="60.7">VDD_3V3</text>
<text x="187.6" y="65.3">VSH</text>
<text x="254.5" y="61.4">GDR_N</text>
<text x="32.4" y="71">SPI_CLK</text>
<text x="32.4" y="68.5">SPI_MOSI</text>
<text x="98.7" y="69.1">GDR_P</text>
<text x="187.6" y="71.7">VDD</text>
<text x="212" y="71.7">VSH</text>
<text x="212" y="69.1">VSL</text>
<text x="250" y="71.7">VDD</text>
<text x="32.4" y="76.2">RST_N</text>
<text x="32.4" y="73.6">SPI_CS</text>
<text x="212" y="76.8">VGH</text>
<text x="212" y="74.3">VGL</text>
<text x="250" y="76.8">VDDIO</text>
<text x="32.4" y="78.8">BUSY_N</text>
<text x="187.6" y="78.1">VDD_3V3</text>
<text x="212" y="82">GDR_N</text>
<text x="212" y="79.4">GDR_P</text>
<text x="250" y="82">VDDA</text>
<text x="84.5" y="85.2">VGL</text>
<text x="187.6" y="85.9">TPCOM</text>
<text x="207.5" y="89.7">VDDIO</text>
<text x="207.5" y="87.1">VDD</text>
<text x="250" y="89.7">SPI_MISO</text>
<text x="250" y="87.1">VPP</text>
<text x="207.5" y="92.3">VDDA</text>
<text x="207.5" y="94.9">VPP</text>
<text x="250" y="94.9">SPI_CLK</text>
<text x="250" y="92.3">SPI_MOSI</text>
<text x="207.5" y="100">SPI_MOSI</text>
<text x="207.5" y="97.5">SPI_MISO</text>
<text x="250" y="100">RST_N</text>
<text x="250" y="97.5">SPI_CS</text>
<text x="207.5" y="107.7">RST_N</text>
<text x="207.5" y="105.2">SPI_CS</text>
<text x="207.5" y="102.6">SPI_CLK</text>
<text x="250" y="107.7">GPIO3</text>
<text x="250" y="105.2">IRQ</text>
<text x="250" y="102.6">BUSY_N</text>
<text x="85.2" y="113.5">VGH</text>
<text x="207.5" y="112.9">IRQ</text>
<text x="207.5" y="110.3">BUSY_N</text>
<text x="250" y="112.9">GPIO1</text>
<text x="250" y="110.3">GPIO2</text>
<text x="207.5" y="118">GPIO2</text>
<text x="207.5" y="115.4">GPIO3</text>
<text x="98.7" y="125.7">GDR_N</text>
<text x="207.5" y="120.6">GPIO1</text>
<text x="33.7" y="130.3">VBATT</text>
<text x="56.9" y="130.3">VDDA</text>
<text x="207.5" y="128.3">EXTVDD</text>
<text x="250" y="130.9">EXTVDD</text>
<text x="212" y="133.5">TPCOM</text>
<text x="33.7" y="139.3">VDD_3V3</text>
<text x="260.9" y="146.3">TPCOM</text>
<text x="65.9" y="182.4">VDD_3V3</text>
<text x="111.6" y="182.4">VDDIO</text>
<text x="128.3" y="181.1">EXTVDD</text>
<text x="156.6" y="182.4">GND</text>
<text x="65.9" y="190.8">VDD_1V8</text>
<text x="111.6" y="190.8">VDD</text>
<text x="157.3" y="191.4">VDDA</text>
</g>
<g font-size="2.3" fill="#000001">
<text x="275.8" y="36.6">Pin45</text>
<text x="275.8" y="39.2">Pin44</text>
<text x="275.8" y="41.8">Pin43</text>
<text x="275.8" y="44.4">Pin42</text>
<text x="275.8" y="46.9">Pin41</text>
<text x="275.8" y="49.5">Pin40</text>
<text x="275.8" y="52.1">Pin39</text>
<text x="275.8" y="54.7">Pin38</text>
<text x="275.8" y="57.2">Pin37</text>
<text x="275.8" y="59.8">Pin36</text>
<text x="275.8" y="62.4">Pin35</text>
<text x="275.8" y="64.9">Pin34</text>
<text x="228.1" y="70.1">Pin26</text>
<text x="275.8" y="67.5">Pin33</text>
<text x="275.8" y="70.1">Pin32</text>
<text x="228.1" y="72.6">Pin25</text>
<text x="228.1" y="75.2">Pin24</text>
<text x="228.1" y="77.8">Pin23</text>
<text x="275.8" y="72.6">Pin31</text>
<text x="275.8" y="75.2">Pin30</text>
<text x="275.8" y="77.8">Pin29</text>
<text x="228.1" y="80.4">Pin22</text>
<text x="228.1" y="83">Pin21</text>
<text x="275.8" y="80.4">Pin28</text>
<text x="275.8" y="83">Pin27</text>
<text x="228.1" y="85.5">Pin20</text>
<text x="228.1" y="88.1">Pin19</text>
<text x="275.8" y="85.5">Pin26</text>
<text x="275.8" y="88.1">Pin25</text>
<text x="37.5" y="90.8">GND</text>
<text x="228.1" y="90.7">Pin18</text>
<text x="228.1" y="93.3">Pin17</text>
<text x="228.1" y="95.8">Pin16</text>
<text x="275.8" y="90.7">Pin24</text>
<text x="275.8" y="93.3">Pin23</text>
<text x="275.8" y="95.8">Pin22</text>
<text x="157.9" y="96.6">GND</text>
<text x="228.1" y="98.4">Pin15</text>
<text x="228.1" y="101">Pin14</text>
<text x="275.8" y="98.4">Pin21</text>
<text x="275.8" y="101">Pin20</text>
<text x="228.1" y="103.5">Pin13</text>
<text x="228.1" y="106.1">Pin12</text>
<text x="275.8" y="103.5">Pin19</text>
<text x="275.8" y="106.1">Pin18</text>
<text x="88.4" y="108.2">GND</text>
<text x="228.1" y="108.7">Pin11</text>
<text x="228.1" y="111.3">Pin10</text>
<text x="228.1" y="113.8">Pin9</text>
<text x="275.8" y="108.7">Pin17</text>
<text x="275.8" y="111.3">Pin16</text>
<text x="275.8" y="113.8">Pin15</text>
<text x="228.1" y="116.4">Pin8</text>
<text x="228.1" y="119">Pin7</text>
<text x="275.8" y="116.4">Pin14</text>
<text x="275.8" y="119">Pin13</text>
<text x="228.1" y="121.6">Pin6</text>
<text x="228.1" y="124.1">Pin5</text>
<text x="275.8" y="121.6">Pin12</text>
<text x="275.8" y="124.1">Pin11</text>
<text x="228.1" y="126.7">Pin4</text>
<text x="228.1" y="129.3">Pin3</text>
<text x="228.1" y="131.9">Pin2</text>
<text x="275.8" y="126.7">Pin10</text>
<text x="275.8" y="129.3">Pin9</text>
<text x="275.8" y="131.9">Pin8</text>
<text x="228.1" y="134.5">Pin1</text>
<text x="275.8" y="134.5">Pin7</text>
<text x="275.8" y="137">Pin6</text>
<text x="125.1" y="140.3">GND</text>
<text x="275.8" y="139.6">Pin5</text>
<text x="275.8" y="142.2">Pin4</text>
<text x="204.3" y="144.2">GND</text>
<text x="275.8" y="144.7">Pin3</text>
<text x="275.8" y="147.3">Pin2</text>
<text x="275.8" y="149.9">Pin1</text>
<text x="246.8" y="153.2">GND</text>
</g>
</svg>
